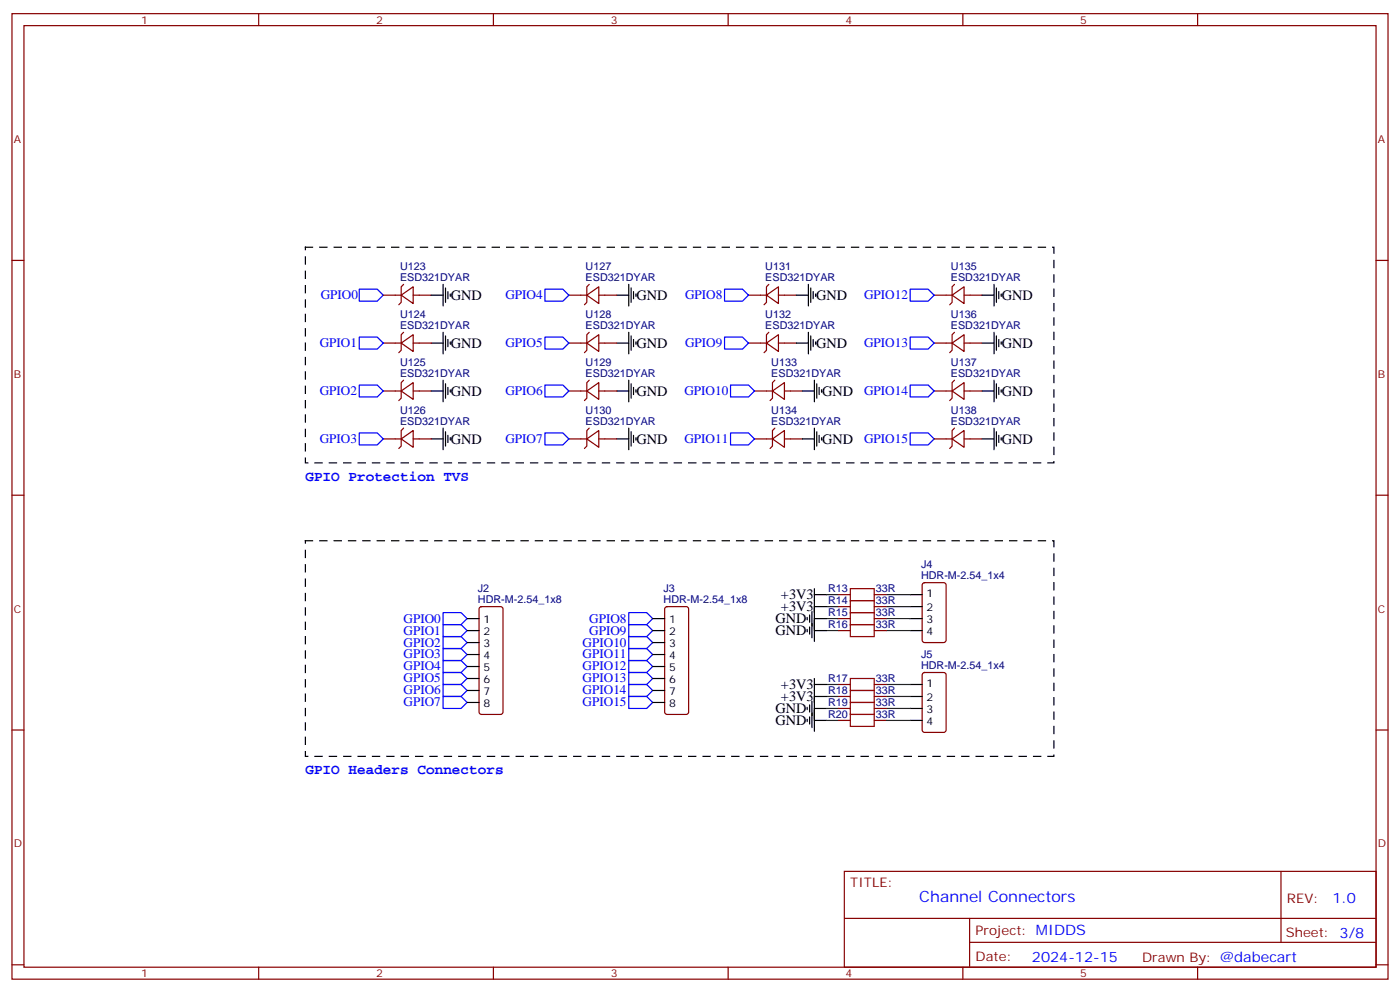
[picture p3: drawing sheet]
<svg xmlns="http://www.w3.org/2000/svg" width="412mm" height="292mm" viewBox="0 0 412 292" stroke-linecap="round" stroke-linejoin="round" font-family="sans-serif">
<g fill="none" stroke="#000" stroke-width=".35">
<path d="M127 86.9h3.5M130.5 83.7v6.4M130.5 97.9v6.3M131.2 84.8v4.2M131.2 98.9v4.3M131.9 85.9v2.1M131.9 100v2.1M132.6 86.6v.7M181.7 86.9h3.5M185.2 83.7v6.4M185.2 97.9v6.3M185.9 84.8v4.2"/>
<path d="M185.9 98.9v4.3M186.6 85.9v2.1M186.6 100v2.1M187.3 86.6v.7M234.6 86.9h3.5M238.1 83.7v6.4M238.1 97.9v6.3M238.8 84.8v4.2M238.8 98.9v4.3M239.5 85.9v2.1M239.5 100v2.1M240.2 86.6v.7"/>
<path d="M289.3 86.9h3.5M292.8 83.7v6.4M292.8 97.9v6.3M293.5 84.8v4.2M293.5 98.9v4.3M294.2 85.9v2.1M294.2 100v2.1M294.9 86.6v.7M127 101h3.5M127 115.1h3.5M130.5 112v6.3M131.2 113v4.3"/>
<path d="M131.9 114.1v2.1M132.6 100.7v.7M132.6 114.8v.7M181.7 101h3.5M181.7 115.1h3.5M185.2 112v6.3M185.9 113v4.3M186.6 114.1v2.1M187.3 100.7v.7M187.3 114.8v.7M234.6 101h3.5M236.4 115.1h3.5"/>
<path d="M239.9 112v6.3M240.2 100.7v.7M240.6 113v4.3M241.3 114.1v2.1M242 114.8v.7M289.3 101h3.5M289.3 115.1h3.5M292.8 112v6.3M293.5 113v4.3M294.2 114.1v2.1M294.9 100.7v.7M294.9 114.8v.7"/>
<path d="M127 129.3h3.5M130.5 126.1v6.3M131.2 127.1v4.3M131.9 128.2v2.1M132.6 128.9v.7M181.7 129.3h3.5M185.2 126.1v6.3M185.9 127.1v4.3M186.6 128.2v2.1M187.3 128.9v.7M236.4 129.3h3.5M239.9 126.1v6.3"/>
<path d="M240.6 127.1v4.3M241.3 128.2v2.1M242 128.9v.7M289.3 129.3h3.5M292.8 126.1v6.3M293.5 127.1v4.3M294.2 128.2v2.1M294.9 128.9v.7M239.9 175.1h3.5M239.9 173.4v15.5M239.9 178.6h3.5M268.1 175.1h3.5"/>
<path d="M268.1 178.6h3.5M137.6 182.2h3.5M137.6 185.7h3.5M137.6 189.2h3.5M137.6 192.8h3.5M137.6 196.3h3.5M137.6 199.8h3.5M192.3 182.2h3.5M192.3 185.7h3.5M192.3 189.2h3.5M192.3 192.8h3.5M192.3 196.3h3.5"/>
<path d="M192.3 199.8h3.5M237.8 181.8v.7M237.8 185.3v.8M238.5 181.1v2.1M238.5 184.6v2.2M239.2 180.1v7.7M239.9 199.8v15.5M239.9 182.2h3.5M239.9 185.7h3.5M268.1 182.2h3.5M268.1 185.7h3.5M137.6 203.3h3.5"/>
<path d="M137.6 206.9h3.5M192.3 203.3h3.5M192.3 206.9h3.5M237.8 208.3v.7M237.8 211.8v.7M238.5 207.6v2.1M238.5 211.1v2.1M239.2 206.5v7.8M239.9 201.6h3.5M239.9 205.1h3.5M239.9 208.6h3.5M239.9 212.2h3.5"/>
<path d="M268.1 201.6h3.5M268.1 205.1h3.5M268.1 208.6h3.5M268.1 212.2h3.5"/>
</g>
<g fill="none" stroke="#870000" stroke-width=".35">
<path d="M3.5 4h405.4v284.4h-405.4zM7.1 7.5h398.2v277.3h-398.2zM76.2 4v3.5M145.3 4v3.5M214.5 4v3.5M283.6 4v3.5M352.8 4v3.5M3.5 76.7h3.6M405.3 76.7h3.6M112.9 86.9h5.3M118.2 86.9l3.5-2.4v4.9zM118.9 83.7l-.7 .8v4.5l-.7 .7"/>
<path d="M118.9 97.9l-.7 .7v4.6l-.7 .7M121.7 86.9h5.3M167.6 86.9h5.3M172.9 86.9l3.5-2.4v4.9zM173.6 83.7l-.7 .8v4.5l-.7 .7M173.6 97.9l-.7 .7v4.6l-.7 .7M176.4 86.9h5.3M220.5 86.9h5.3M225.8 86.9l3.5-2.4v4.9zM226.5 83.7l-.7 .8v4.5l-.7 .7M226.5 97.9l-.7 .7v4.6l-.7 .7M229.3 86.9h5.3"/>
<path d="M275.2 86.9h5.3M280.5 86.9l3.5-2.4v4.9zM281.2 83.7l-.7 .8v4.5l-.7 .7M281.2 97.9l-.7 .7v4.6l-.7 .7M284 86.9h5.3M112.9 101h5.3M112.9 115.1h5.3M118.2 101l3.5-2.4v4.9zM118.2 115.1l3.5-2.4v4.9zM118.9 112l-.7 .7v4.6l-.7 .7M121.7 101h5.3M121.7 115.1h5.3"/>
<path d="M167.6 101h5.3M167.6 115.1h5.3M172.9 101l3.5-2.4v4.9zM172.9 115.1l3.5-2.4v4.9zM173.6 112l-.7 .7v4.6l-.7 .7M176.4 101h5.3M176.4 115.1h5.3M220.5 101h5.3M222.2 115.1h5.3M225.8 101l3.5-2.4v4.9zM227.5 115.1l3.6-2.4v4.9zM228.2 112l-.7 .7v4.6l-.7 .7"/>
<path d="M229.3 101h5.3M231.1 115.1h5.3M275.2 101h5.3M275.2 115.1h5.3M280.5 101l3.5-2.4v4.9zM280.5 115.1l3.5-2.4v4.9zM281.2 112l-.7 .7v4.6l-.7 .7M284 101h5.3M284 115.1h5.3M112.9 129.3h5.3M118.2 129.3l3.5-2.5v4.9zM118.9 126.1l-.7 .7v4.6l-.7 .7"/>
<path d="M121.7 129.3h5.3M167.6 129.3h5.3M172.9 129.3l3.5-2.5v4.9zM173.6 126.1l-.7 .7v4.6l-.7 .7M176.4 129.3h5.3M222.2 129.3h5.3M227.5 129.3l3.6-2.5v4.9zM228.2 126.1l-.7 .7v4.6l-.7 .7M231.1 129.3h5.3M275.2 129.3h5.3M280.5 129.3l3.5-2.5v4.9zM281.2 126.1l-.7 .7v4.6l-.7 .7"/>
<path d="M284 129.3h5.3M3.5 145.8h3.6M405.3 145.8h3.6M141.3 178.9l.5-.3h5.7l.5 .3 .2 .5v30.3l-.3 .5-.4 .2h-5.7l-.5-.2-.2-.5v-30.3zM196 178.9l.5-.3h5.6l.5 .3 .2 .5v30.3l-.2 .5-.5 .2h-5.6l-.5-.2-.2-.5v-30.3zM246.9 175.1h3.6M246.9 178.6h3.6M257.5 175.1h3.6M257.5 178.6h3.6M271.9 171.8l.4-.2h5.7l.6 .4 .1 16.5-.5 .7h-5.9l-.6-.4-.1-16.5zM246.9 182.2h3.6M246.9 185.7h3.6"/>
<path d="M257.5 182.2h3.6M257.5 185.7h3.6M271.9 198.3l.4-.3h5.7l.6 .5 .1 16.5-.5 .6-5.9 .1-.6-.5-.1-16.4zM3.5 215h3.6M246.9 201.6h3.6M246.9 205.1h3.6M246.9 208.6h3.6M246.9 212.2h3.6M257.5 201.6h3.6M257.5 205.1h3.6M257.5 208.6h3.6M257.5 212.2h3.6"/>
<path d="M405.3 215h3.6M248.7 256.6h156.6v28.2h-156.6zM377.3 256.6v20.9M248.7 270.5h156.5M285.6 277.5h119.6M285.6 270.5v14.1M3.5 284.1h3.6M76.2 284.8v3.6M145.3 284.8v3.6M214.5 284.8v3.6M283.6 284.8v3.6M352.8 284.8v3.6"/>
<path d="M405.3 284.1h3.6"/>
</g>
<g fill="none" stroke="#00f" stroke-width=".35">
<path d="M105.8 85.2h5.3l1.8 1.7-1.8 1.8h-5.3zM105.8 99.3h5.3l1.8 1.7-1.8 1.8h-5.3zM160.5 85.2h5.3l1.8 1.7-1.8 1.8h-5.3zM160.5 99.3h5.3l1.8 1.7-1.8 1.8h-5.3zM213.4 85.2h5.3l1.8 1.7-1.8 1.8h-5.3zM213.4 99.3h5.3l1.8 1.7-1.8 1.8h-5.3zM268.1 85.2h5.3l1.8 1.7-1.8 1.8h-5.3zM268.1 99.3h5.3l1.8 1.7-1.8 1.8h-5.3zM105.8 113.4h5.3l1.8 1.7-1.8 1.8h-5.3zM160.5 113.4h5.3l1.8 1.7-1.8 1.8h-5.3zM215.2 113.4h5.3l1.7 1.7-1.7 1.8h-5.3zM268.1 113.4h5.3l1.8 1.7-1.8 1.8h-5.3z"/>
<path d="M105.8 127.5h5.3l1.8 1.8-1.8 1.7h-5.3zM160.5 127.5h5.3l1.8 1.8-1.8 1.7h-5.3zM215.2 127.5h5.3l1.7 1.8-1.7 1.7h-5.3zM268.1 127.5h5.3l1.8 1.8-1.8 1.7h-5.3zM130.5 198h5.3l1.8 1.8-1.8 1.8h-5.3zM130.5 194.5h5.3l1.8 1.8-1.8 1.7h-5.3zM130.5 191h5.3l1.8 1.8-1.8 1.7h-5.3zM130.5 187.5h5.3l1.8 1.7-1.8 1.8h-5.3zM130.5 183.9h5.3l1.8 1.8-1.8 1.8h-5.3zM130.5 180.4h5.3l1.8 1.8-1.8 1.7h-5.3zM185.2 198h5.3l1.8 1.8-1.8 1.8h-5.3zM185.2 194.5h5.3l1.8 1.8-1.8 1.7h-5.3z"/>
<path d="M185.2 191h5.3l1.8 1.8-1.8 1.7h-5.3zM185.2 187.5h5.3l1.8 1.7-1.8 1.8h-5.3zM185.2 183.9h5.3l1.8 1.8-1.8 1.8h-5.3zM185.2 180.4h5.3l1.8 1.8-1.8 1.7h-5.3zM130.5 205.1h5.3l1.8 1.8-1.8 1.7h-5.3zM130.5 201.6h5.3l1.8 1.7-1.8 1.8h-5.3zM185.2 205.1h5.3l1.8 1.8-1.8 1.7h-5.3zM185.2 201.6h5.3l1.8 1.7-1.8 1.8h-5.3z"/>
</g>
<path d="M90 72.8h220.4v63.5h-220.4zM90 159.2h220.4v63.5h-220.4z" fill="none" stroke="#000" stroke-width=".35" stroke-dasharray="2.1 2.1"/>
<g fill="none" stroke="#008700" stroke-width=".35">
<path d="M243.4 175.1h3.5M243.4 178.6h3.5M261.1 175.1h7M261.1 178.6h7M243.4 182.2h3.5M243.4 185.7h3.5M261.1 182.2h7M261.1 185.7h7M243.4 201.6h3.5M243.4 205.1h3.5M243.4 208.6h3.5M243.4 212.2h3.5"/>
<path d="M261.1 201.6h7M261.1 205.1h7M261.1 208.6h7M261.1 212.2h7"/>
</g>
<path d="M250.5 173.4h7v3.5h-7zM250.5 176.9h7v3.5h-7zM250.5 180.4h7v3.5h-7zM250.5 183.9h7v3.6h-7zM250.5 199.8h7v3.5h-7zM250.5 203.3h7v3.6h-7zM250.5 206.9h7v3.5h-7zM250.5 210.4h7v3.5h-7z" fill="none" stroke="#a10000" stroke-width=".35"/>
<text font-size="4.6" fill="#00f" x="270.8" y="265.6">Channel Connectors</text>
<g font-size="4.2">
<text x="132.8" y="88.4">GND</text>
<text x="187.5" y="88.4">GND</text>
<text x="240.4" y="88.4">GND</text>
<text x="295.1" y="88.4">GND</text>
<text x="132.8" y="102.5">GND</text>
<text x="187.5" y="102.5">GND</text>
<text x="240.4" y="102.5">GND</text>
<text x="295.1" y="102.5">GND</text>
<text x="132.8" y="116.6">GND</text>
<text x="187.5" y="116.6">GND</text>
<text x="242.2" y="116.6">GND</text>
<text x="295.1" y="116.6">GND</text>
<text x="132.8" y="130.7">GND</text>
<text x="187.5" y="130.7">GND</text>
<text x="242.2" y="130.7">GND</text>
<text x="295.1" y="130.7">GND</text>
<text x="230" y="176.5">+3V3</text>
<text x="228.4" y="183.6">GND</text>
<text x="230" y="180.1">+3V3</text>
<text x="228.4" y="187.1">GND</text>
<text x="230" y="203">+3V3</text>
<text x="230" y="206.5">+3V3</text>
<text x="228.4" y="210.1">GND</text>
<text x="228.4" y="213.6">GND</text>
</g>
<g font-size="4.2" fill="#00f">
<text x="90" y="141.6">GPIO Protection TVS</text>
<text x="90" y="228">GPIO Headers Connectors</text>
<text x="392.5" y="265.9">1.0</text>
<text x="304" y="283.2">2024-12-15</text>
</g>
<g font-size="3.9" fill="#00f">
<text x="94.5" y="88.2">GPIO0</text>
<text x="148.9" y="88.1">GPIO4</text>
<text x="201.8" y="88.1">GPIO8</text>
<text x="254.5" y="88.1">GPIO12</text>
<text x="94.2" y="102.3">GPIO1</text>
<text x="148.9" y="102.3">GPIO5</text>
<text x="201.8" y="102.2">GPIO9</text>
<text x="254.5" y="102.2">GPIO13</text>
<text x="94.2" y="116.3">GPIO2</text>
<text x="148.9" y="116.3">GPIO6</text>
<text x="201.6" y="116.4">GPIO10</text>
<text x="254.5" y="116.3">GPIO14</text>
<text x="94.2" y="130.4">GPIO3</text>
<text x="148.9" y="130.4">GPIO7</text>
<text x="201.6" y="130.4">GPIO11</text>
<text x="254.5" y="130.5">GPIO15</text>
<text x="118.9" y="183.4">GPIO0</text>
<text x="173.6" y="183.3">GPIO8</text>
<text x="118.9" y="190.4">GPIO2</text>
<text x="118.9" y="186.9">GPIO1</text>
<text x="171.6" y="190.4">GPIO10</text>
<text x="173.6" y="186.9">GPIO9</text>
<text x="118.9" y="197.4">GPIO4</text>
<text x="118.9" y="193.9">GPIO3</text>
<text x="171.6" y="197.4">GPIO12</text>
<text x="171.6" y="193.9">GPIO11</text>
<text x="118.9" y="201">GPIO5</text>
<text x="171.6" y="201">GPIO13</text>
<text x="118.9" y="208">GPIO7</text>
<text x="118.9" y="204.5">GPIO6</text>
<text x="171.6" y="208">GPIO15</text>
<text x="171.6" y="204.5">GPIO14</text>
</g>
<g font-size="3.9" fill="#800">
<text x="250.5" y="261.2">TITLE:</text>
<text x="379.1" y="265.9">REV:</text>
<text x="287.4" y="275.4">Project: MIDDS</text>
<text x="378.7" y="276">Sheet: 3/8</text>
<text x="287.4" y="283.1">Date:</text>
<text x="336.4" y="283.2">Drawn By: @dabecart</text>
</g>
<g font-size="3.2" fill="#800">
<text x="41.6" y="7">1</text>
<text x="110.8" y="7">2</text>
<text x="179.9" y="7">3</text>
<text x="249.1" y="7">4</text>
<text x="318.2" y="7">5</text>
<text x="4.1" y="42.1">A</text>
<text x="405.9" y="42.1">A</text>
<text x="4.1" y="111.3">B</text>
<text x="405.9" y="111.3">B</text>
<text x="4.1" y="180.4">C</text>
<text x="405.9" y="180.4">C</text>
<text x="4.1" y="249.6">D</text>
<text x="405.9" y="249.6">D</text>
<text x="41.6" y="287.8">1</text>
<text x="110.8" y="287.8">2</text>
<text x="179.9" y="287.8">3</text>
<text x="249.1" y="287.8">4</text>
<text x="318.2" y="287.8">5</text>
</g>
<g font-size="3.2" fill="#000080">
<text x="117.8" y="82.7">ESD321DYAR</text>
<text x="117.8" y="79.5">U123</text>
<text x="172.5" y="82.7">ESD321DYAR</text>
<text x="172.5" y="79.5">U127</text>
<text x="225.4" y="82.7">ESD321DYAR</text>
<text x="225.4" y="79.5">U131</text>
<text x="280.1" y="82.7">ESD321DYAR</text>
<text x="280.1" y="79.5">U135</text>
<text x="117.8" y="93.6">U124</text>
<text x="172.5" y="93.6">U128</text>
<text x="225.4" y="93.6">U132</text>
<text x="280.1" y="93.6">U136</text>
<text x="117.8" y="96.8">ESD321DYAR</text>
<text x="172.5" y="96.8">ESD321DYAR</text>
<text x="225.4" y="96.8">ESD321DYAR</text>
<text x="280.1" y="96.8">ESD321DYAR</text>
<text x="117.8" y="107.7">U125</text>
<text x="172.5" y="107.7">U129</text>
<text x="227.2" y="107.7">U133</text>
<text x="280.1" y="107.7">U137</text>
<text x="117.8" y="110.9">ESD321DYAR</text>
<text x="172.5" y="110.9">ESD321DYAR</text>
<text x="227.2" y="110.9">ESD321DYAR</text>
<text x="280.1" y="110.9">ESD321DYAR</text>
<text x="117.8" y="125">ESD321DYAR</text>
<text x="117.8" y="121.8">U126</text>
<text x="172.5" y="125">ESD321DYAR</text>
<text x="172.5" y="121.8">U130</text>
<text x="227.2" y="125">ESD321DYAR</text>
<text x="227.2" y="121.8">U134</text>
<text x="280.1" y="125">ESD321DYAR</text>
<text x="280.1" y="121.8">U138</text>
<text x="271.3" y="167.4">J4</text>
<text x="271.3" y="170.5">HDR-M-2.54_1x4</text>
<text x="140.8" y="177.6">HDR-M-2.54_1x8</text>
<text x="140.8" y="174.4">J2</text>
<text x="195.5" y="177.6">HDR-M-2.54_1x8</text>
<text x="195.5" y="174.4">J3</text>
<text x="243.9" y="174.5">R13</text>
<text x="243.9" y="178">R14</text>
<text x="258" y="174.5">33R</text>
<text x="258" y="178">33R</text>
<text x="243.9" y="181.5">R15</text>
<text x="243.9" y="185.1">R16</text>
<text x="258" y="181.5">33R</text>
<text x="258" y="185.1">33R</text>
<text x="271.3" y="197">HDR-M-2.54_1x4</text>
<text x="271.3" y="193.8">J5</text>
<text x="243.9" y="200.9">R17</text>
<text x="258" y="200.9">33R</text>
<text x="243.9" y="204.5">R18</text>
<text x="243.9" y="208">R19</text>
<text x="258" y="204.5">33R</text>
<text x="258" y="208">33R</text>
<text x="243.9" y="211.5">R20</text>
<text x="258" y="211.5">33R</text>
</g>
<g font-size="3.2">
<text x="272.9" y="175.8">1</text>
<text x="142.4" y="183.6">1</text>
<text x="197.1" y="183.6">1</text>
<text x="272.9" y="180.1">2</text>
<text x="272.9" y="183.6">3</text>
<text x="142.4" y="187.1">2</text>
<text x="142.4" y="190.6">3</text>
<text x="197.1" y="187.1">2</text>
<text x="197.1" y="190.6">3</text>
<text x="272.9" y="187.1">4</text>
<text x="142.4" y="194.2">4</text>
<text x="142.4" y="197.7">5</text>
<text x="197.1" y="194.2">4</text>
<text x="197.1" y="197.7">5</text>
<text x="142.4" y="201.2">6</text>
<text x="197.1" y="201.2">6</text>
<text x="272.9" y="202.3">1</text>
<text x="142.4" y="204.8">7</text>
<text x="142.4" y="208.3">8</text>
<text x="197.1" y="204.8">7</text>
<text x="197.1" y="208.3">8</text>
<text x="272.9" y="206.5">2</text>
<text x="272.9" y="210">3</text>
<text x="272.9" y="213.6">4</text>
</g>
</svg>
